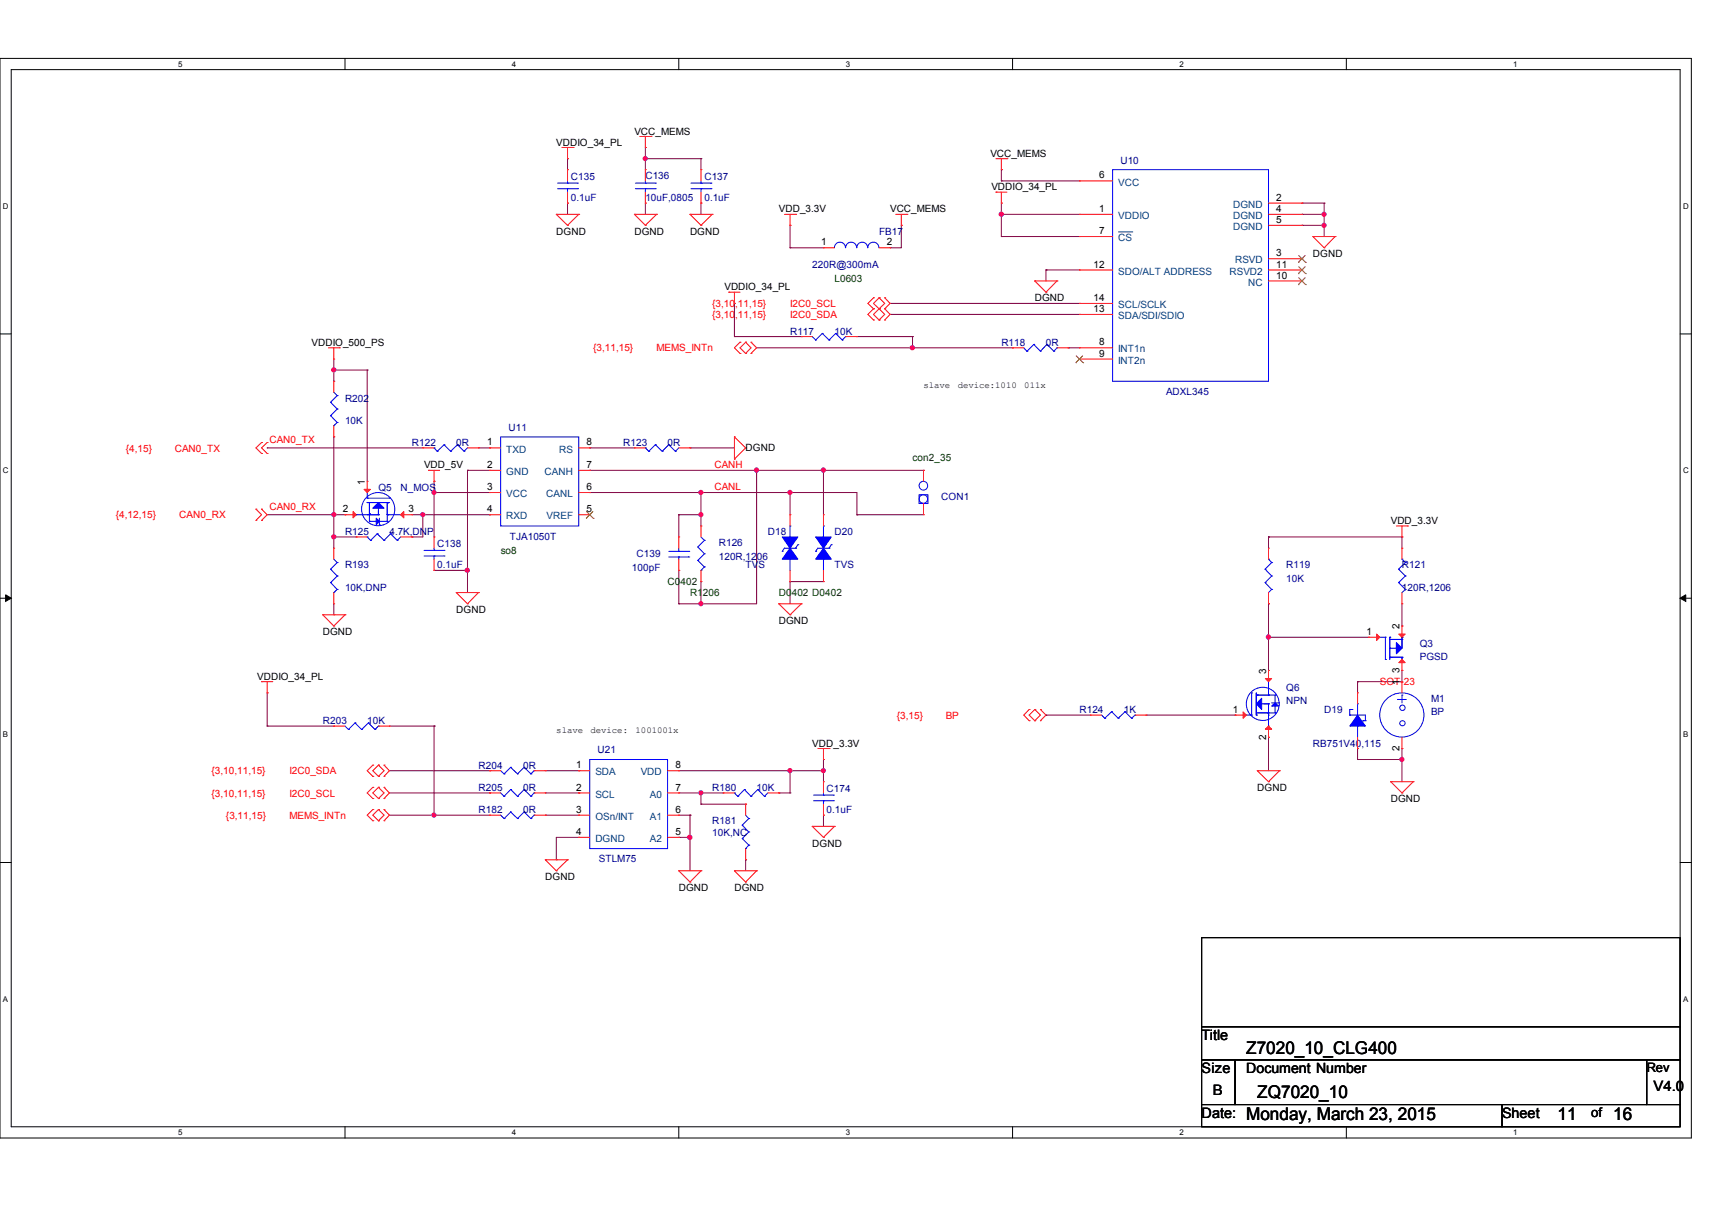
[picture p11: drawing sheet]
<svg xmlns="http://www.w3.org/2000/svg" width="297mm" height="210mm" viewBox="0 0 297 210" stroke-linecap="round" stroke-linejoin="round" font-family="sans-serif">
<path d="M0 10.1h293.5v187.3h-293.5zM1.9 12.1h289.6v183.4h-289.6z" fill="none" stroke="#000" stroke-width=".17"/>
<g fill="#fff">
<path d="M30.9 10.3h.7v1.5h-.7z"/>
<path d="M30.9 195.7h.7v1.5h-.7z"/>
</g>
<path d="M59.9 10.1v2M59.9 195.5v1.9" fill="none" stroke="#000" stroke-width=".17"/>
<g fill="#fff">
<path d="M88.8 10.3h.7v1.5h-.7z"/>
<path d="M88.8 195.7h.7v1.5h-.7z"/>
</g>
<path d="M117.8 10.1v2M117.8 195.5v1.9" fill="none" stroke="#000" stroke-width=".17"/>
<g fill="#fff">
<path d="M146.7 10.3h.7v1.5h-.7z"/>
<path d="M146.7 195.7h.7v1.5h-.7z"/>
</g>
<path d="M175.7 10.1v2M175.7 195.5v1.9" fill="none" stroke="#000" stroke-width=".17"/>
<g fill="#fff">
<path d="M204.6 10.3h.8v1.5h-.8z"/>
<path d="M204.6 195.7h.8v1.5h-.8z"/>
</g>
<path d="M233.6 10.1v2M233.6 195.5v1.9" fill="none" stroke="#000" stroke-width=".17"/>
<g fill="#fff">
<path d="M262.6 10.3h.7v1.5h-.7z"/>
<path d="M262.6 195.7h.7v1.5h-.7z"/>
<path d="M.5 35h.9v1.5h-.9z"/>
<path d="M292 35h.9v1.5h-.9z"/>
<path d="M.5 80.8h.9v1.5h-.9z"/>
<path d="M292 80.8h.9v1.5h-.9z"/>
</g>
<path d="M0 57.9h1.9M291.5 57.9h2" fill="none" stroke="#000" stroke-width=".17"/>
<g fill="#fff">
<path d="M.5 126.7h.9v1.5h-.9z"/>
<path d="M292 126.7h.9v1.5h-.9z"/>
</g>
<path d="M0 103.8h1.9M291.5 103.8h2" fill="none" stroke="#000" stroke-width=".17"/>
<path d="M1 103.2l.9 .6-.9 .5zM291.5 103.8l1-.6v1.1z" fill="#000" stroke="#000" stroke-width=".17"/>
<g fill="#fff">
<path d="M.5 172.5h.9v1.5h-.9z"/>
<path d="M292 172.5h.9v1.5h-.9z"/>
</g>
<path d="M0 149.6h1.9M291.5 149.6h2M208.5 162.7h83v15.4h-83zM208.5 178.1h83v5.8h-83zM208.5 183.9h5.8v7.7h-5.8zM208.5 191.6h52.1v3.9h-52.1zM214.3 183.9h71.4v7.7h-71.4zM260.6 191.6h30.9v3.9h-30.9zM285.7 183.9h5.8v7.7h-5.8z" fill="none" stroke="#000" stroke-width=".17"/>
<g fill="none" stroke="#800040" stroke-width=".17">
<path d="M98.5 27.5h.1M98.5 35.2h.1M98.5 27.5v1.9M98.5 35.2v2M112 35.2h.1M112 25.6h.1M112 27.5h.1M112 25.6v3.8M112 35.2v2M112 27.5h9.6M121.6 35.2h.1M121.6 27.5h.1"/>
<path d="M121.6 27.5v1.9M121.6 35.2v2M137.1 39.1h.1M137.1 39.1v3.9M156.4 39.1h.1M156.4 39.1v3.9h-2M173.7 31.4h.1M173.7 29.4h.1M173.7 35.2h.1M173.7 37.2h.1M173.7 37.2h13.6M173.7 31.4h13.6"/>
<path d="M173.7 29.4v2M173.7 35.2v5.8M225.9 35.2h.1M225.9 37.2h.1M225.9 39.1h.1M225.9 35.2h3.8M225.9 37.2h3.8M225.9 39.1h3.8M229.7 35.2h.1M229.7 37.2h.1M229.7 39.1h.1M229.7 35.2v5.8"/>
<path d="M127.4 52.6h.1M127.4 58.4h.1M127.4 52.6v5.8M127.4 58.4h11.6M137.1 43h.1M137.1 43h5.8M148.7 58.4h9.6M154.4 54.5h.1M154.4 52.6h.1M154.4 43h.1M154.4 54.5h32.9M154.4 52.6h32.9"/>
<path d="M158.3 58.4h.1M158.3 58.4v1.9M173.7 41h.1M173.7 41h13.6M181.5 46.8h.1M181.5 46.8h5.8M181.5 46.8v1.9M46.4 77.7h.1M46.4 77.7h27M57.9 75.8h.1M57.9 64.2h.1M57.9 66.1h.1"/>
<path d="M57.9 62.3v3.8M57.9 75.8v19.3M57.9 64.2h5.8M63.7 64.2h.1M63.7 64.2v19.3M83 77.7h2M85 77.7h.1M102.3 77.7h.1M102.3 77.7h7.8M119.7 77.7h.1M119.7 77.7h7.7M131.3 60.3h44.4"/>
<path d="M158.3 60.3h.1M175.7 60.3h.1M185.3 60.3h.1M185.3 60.3h2M46.4 89.3h13.5M57.9 89.3h.1M57.9 93.1h.1M57.9 93.1h3.9M59.9 89.3h.1M71.5 93.1h.1M71.5 89.3h13.5M73.4 89.3h.1"/>
<path d="M73.4 89.3v3.8h-1.9M75.3 83.5h.1M75.3 85.4h.1M75.3 98.9h.1M75.3 85.4h9.7M75.3 83.5v9.6M75.3 98.9h5.8M81.1 81.6h.1M81.1 98.9h.1M81.1 81.6h3.9M81.1 81.6v21.2M85 89.3h.1"/>
<path d="M102.3 81.6h.1M102.3 85.4h.1M102.3 85.4h46.4v3.9M102.3 81.6h57.9M117.8 89.3h.1M117.8 98.9h.1M117.8 89.3v3.8M117.8 98.9v5.8M117.8 89.3h3.8M121.6 85.4h.1M121.6 89.3h.1M121.6 85.4v5.8"/>
<path d="M131.3 81.6h.1M131.3 81.6v23.1h-13.5M137.1 85.4h.1M137.1 85.4v3.9M142.9 81.6h.1M142.9 81.6v7.7M148.7 89.3h.1M148.7 89.3h11.5M160.2 81.6h.1M220.1 93.1h.1M220.1 93.1h23.1M220.1 93.1v2"/>
<path d="M243.2 93.1h.1M243.2 93.1v2M57.9 106.7h.1M57.9 104.7v2M117.8 104.7h.1M121.6 100.9h.1M121.6 104.7h.1M121.6 100.9v3.8M137.1 100.9h.1M137.1 100.9v3.8M137.1 100.9h5.8M220.1 104.7h.1"/>
<path d="M220.1 110.5h.1M220.1 104.7v11.6M220.1 110.5h17.3M235.5 118.3h.1M235.5 118.3v1.9M243.2 116.3h.1M243.2 108.6h.1M243.2 116.3v2h-7.7M243.2 104.7v3.9M46.4 120.2h.1M46.4 126h.1M46.4 120.2v5.8"/>
<path d="M46.4 126h11.5M67.6 133.7h17.4M67.6 137.6h17.4M67.6 126h7.7M75.3 126h.1M75.3 126v15.4M85 133.7h.1M85 137.6h.1M94.6 133.7h5.8M94.6 137.6h5.8M100.4 133.7h.1M100.4 137.6h.1"/>
<path d="M117.8 133.7h25.1M117.8 137.6h7.7M121.6 137.6h.1M121.6 139.5h.1M121.6 137.6v1.9M121.6 139.5h7.8M129.4 139.5h.1M135.1 137.6h.1M135.1 137.6h2M137.1 133.7h.1M137.1 137.6h.1M137.1 133.7v3.9"/>
<path d="M142.9 131.8h.1M142.9 133.7h.1M142.9 131.8v3.8M181.5 124.1h.1M181.5 124.1h7.7M198.8 124.1h15.5M214.3 124.1h.1M220.1 127.9h.1M220.1 127.9v5.8M235.5 129.9h.1M235.5 131.8h.1M235.5 129.9v1.9"/>
<path d="M235.5 131.8h7.7M243.2 129.9h.1M243.2 131.8h.1M243.2 129.9v5.7M67.6 141.4h17.4M75.3 141.4h.1M94.6 141.4h.1M94.6 141.4h5.8M96.5 149.2h.1M100.4 145.3h.1M100.4 145.3h-3.9v3.9M117.8 145.3h.1"/>
<path d="M117.8 141.4h1.9M117.8 145.3h1.9M119.7 141.4h.1M119.7 145.3h.1M119.7 141.4v9.7M129.4 149.2h.1M129.4 149.2v1.9M142.9 141.4h.1M142.9 141.4v2"/>
</g>
<g fill="#f0f" stroke="#f0f" stroke-width=".17">
<circle cx="243.2" cy="131.7" r=".36"/>
<circle cx="220.1" cy="110.5" r=".37"/>
<circle cx="229.7" cy="37.2" r=".36"/>
<circle cx="229.7" cy="39.1" r=".37"/>
<circle cx="173.7" cy="37.2" r=".37"/>
<circle cx="112" cy="27.5" r=".36"/>
<circle cx="158.3" cy="60.3" r=".37"/>
<circle cx="142.8" cy="81.5" r=".37"/>
<circle cx="131.2" cy="81.5" r=".37"/>
<circle cx="121.6" cy="85.4" r=".36"/>
<circle cx="121.6" cy="89.3" r=".36"/>
<circle cx="75.3" cy="85.4" r=".36"/>
<circle cx="121.6" cy="104.7" r=".36"/>
<circle cx="81.1" cy="98.9" r=".37"/>
<circle cx="137.1" cy="85.4" r=".36"/>
<circle cx="119.7" cy="145.3" r=".38"/>
<circle cx="142.9" cy="133.7" r=".36"/>
<circle cx="137.1" cy="133.7" r=".36"/>
<circle cx="121.6" cy="137.5" r=".36"/>
<circle cx="75.3" cy="141.4" r=".36"/>
<circle cx="57.9" cy="93.1" r=".37"/>
<circle cx="73.3" cy="89.3" r=".36"/>
<circle cx="57.9" cy="89.3" r=".37"/>
<circle cx="57.9" cy="64.2" r=".37"/>
</g>
<g fill="none" stroke="#f00" stroke-width=".17">
<path d="M96.5 37.2h.1M96.5 37.2h3.9M96.5 37.2l2 1.9M97.5 25.6h1.9M98.5 27.5h.1M98.5 39.1h.1M98.5 29.4h.1M98.5 35.2h.1M98.5 25.6v1.9M98.5 29.4v2M98.5 33.3v1.9M99.4 25.6h.1"/>
<path d="M100.4 37.2h.1M100.4 37.2l-1.9 1.9M110.1 37.2h.1M110.1 37.2h3.8M110.1 37.2l1.9 1.9M111 23.7h1.9M112 39.1h.1M112 25.6h.1M112 29.4h.1M112 35.2h.1M112 23.7v1.9M112 29.4v2"/>
<path d="M112 33.3v1.9M112.9 23.7h.1M113.9 37.2h.1M113.9 37.2l-1.9 1.9M119.7 37.2h.1M119.7 37.2h3.9M119.7 37.2l1.9 1.9M121.6 39.1h.1M121.6 29.4h.1M121.6 35.2h.1M121.6 29.4v2M121.6 33.3v1.9"/>
<path d="M123.6 37.2h.1M123.6 37.2l-2 1.9M136.1 37.2h1.9M137.1 39.1h.1M137.1 37.2v1.9M138 37.2h.1M155.4 37.2h2M156.4 39.1h.1M156.4 37.2v1.9M157.4 37.2h.1M172.8 33.3h.1M172.8 33.3h1.9"/>
<path d="M172.8 27.5h1.9M173.7 35.2h.1M173.7 29.4h.1M173.7 27.5v1.9M173.7 33.3v1.9M174.7 27.5h.1M187.3 37.2h.1M187.3 31.4h.1M187.3 37.2h5.7M187.3 31.4h5.7M220.1 37.2h5.8M220.1 39.1h5.8"/>
<path d="M220.1 35.2h5.8M225.9 37.2h.1M225.9 39.1h.1M225.9 35.2h.1M126.4 50.7h.1M126.4 50.7h2M127.4 52.6h.1M127.4 50.7v1.9M128.4 59.4h.1M128.4 59.4l-1 .9 1 1M129.4 59.4h.1M129.4 59.4l-1 .9 1 1"/>
<path d="M129.4 59.4l.9 .9-.9 1M130.3 59.4h.1M130.3 59.4l1 .9-1 1M139 58.4h.1M139 58.4h1.9M142.9 43h.1M142.9 43h1.9M146.7 58.4h2M148.7 58.4h.1M151.6 51.7h.1M151.6 53.6h.1M151.6 55.5h.1"/>
<path d="M151.6 51.7l-1 .9 1 1M151.6 53.6l-1 .9 1 1M152.5 53.6h.1M152.5 51.7h.1M152.5 55.5h.1M152.5 51.7l-.9 .9 .9 1M152.5 51.7l1 .9-1 1M152.5 53.6l-.9 .9 .9 1M152.5 53.6l1 .9-1 1M152.5 43h1.9M153.5 51.7h.1M153.5 53.6h.1"/>
<path d="M153.5 55.5h.1M153.5 51.7l.9 .9-.9 1M153.5 53.6l.9 .9-.9 1M154.4 43h.1M179.5 48.7h.1M179.5 48.7h3.9M179.5 48.7l2 2M181.5 50.7h.1M183.4 48.7h.1M183.4 48.7l-1.9 2M187.3 41h.1M187.3 46.8h.1"/>
<path d="M187.3 54.5h.1M187.3 52.6h.1M187.3 41h5.7M187.3 46.8h5.7M187.3 54.5h5.7M187.3 52.6h5.7M220.1 48.7h5.8M220.1 44.9h5.8M220.1 46.8h5.8M225.9 44.9h.1M225.9 48.7h.1M225.9 46.8h.1"/>
<path d="M227.8 41h.1M227.8 41h3.8M227.8 41l1.9 2M229.7 43h.1M231.6 41h.1M231.6 41l-1.9 2M45.4 76.8h.1M45.4 78.7h.1M45.4 76.8l-1 .9 1 1M46.4 76.8h.1M46.4 78.7h.1M46.4 76.8l-1 .9 1 1"/>
<path d="M57 60.3h1.9M57.9 62.3h.1M57.9 66.1h.1M57.9 75.8h.1M57.9 60.3v2M57.9 66.1v1.9M57.9 73.8v2M58.9 60.3h.1M73.4 77.7h.1M73.4 77.7h1.9M81.1 77.7h1.9M83 77.7h.1"/>
<path d="M85 77.7h.1M85 77.7h1.9M100.4 77.7h1.9M102.3 77.7h.1M110.1 77.7h.1M110.1 77.7h1.9M117.8 77.7h1.9M119.7 77.7h.1M127.4 75.8h.1M127.4 79.6h.1M127.4 75.8v3.8M127.4 75.8l2 1.9"/>
<path d="M128.4 61.3h.1M129.4 77.7h.1M129.4 61.3h.1M129.4 77.7l-2 1.9M130.3 61.3h.1M175.7 60.3h.1M175.7 60.3h1.9M183.4 60.3h1.9M185.3 60.3h.1M187.3 60.3h.1M187.3 62.3h.1M187.3 60.3h5.7"/>
<path d="M187.3 62.3h5.7M44.4 90.3h.1M44.4 88.3h.1M44.4 88.3l1 1-1 1M45.4 88.3h.1M45.4 90.3h.1M45.4 88.3l1 1-1 1M57.9 95.1h.1M57.9 95.1v1.9M59.9 89.3h.1M59.9 89.3h1.9M61.8 93.1h.1"/>
<path d="M61.8 93.1h1.9M63.7 83.5h.1M63.7 83.5v1.9M69.5 93.1h2M69.5 89.3h2M71.5 93.1h.1M71.5 89.3h.1M74.3 81.6h.1M74.3 81.6h2M75.3 83.5h.1M75.3 93.1h.1M75.3 98.9h.1"/>
<path d="M75.3 81.6v1.9M75.3 93.1v2M75.3 97v1.9M85 89.3h.1M85 85.4h.1M85 81.6h.1M85 81.6h1.9M85 89.3h1.9M85 85.4h1.9M100.4 81.6h1.9M100.4 89.3h1.9M100.4 85.4h1.9"/>
<path d="M102.3 81.6h.1M102.3 85.4h.1M102.3 89.3h.1M117.8 98.9h.1M117.8 93.1h.1M117.8 93.1v2M117.8 97v1.9M121.6 91.2h.1M121.6 91.2v1.9M121.6 98.9v2M137.1 89.3h.1M137.1 89.3v1.9"/>
<path d="M137.1 98.9v2M142.9 89.3h.1M142.9 89.3v1.9M142.9 98.9v2M160.2 89.3h.1M160.2 81.6h.1M160.2 81.6v1.9M160.2 87.3v2M220.1 95.1h.1M220.1 95.1v1.9M242.3 91.2h1.9M243.2 93.1h.1"/>
<path d="M243.2 95.1h.1M243.2 91.2v1.9M243.2 95.1v1.9M244.2 91.2h.1M45.4 118.3h.1M45.4 118.3h1.9M46.4 118.3v1.9M56 106.7h.1M56 106.7h3.9M56 106.7l1.9 1.9M57.9 108.6h.1M57.9 104.7h.1"/>
<path d="M57.9 102.8v1.9M59.9 106.7h.1M59.9 106.7l-2 1.9M79.2 102.8h.1M79.2 102.8h3.8M79.2 102.8l1.9 1.9M81.1 104.7h.1M83 102.8h.1M83 102.8l-1.9 1.9M121.6 100.9h.1M135.1 104.7h.1M135.1 104.7h3.9"/>
<path d="M135.1 104.7l2 2M137.1 106.7h.1M137.1 100.9h.1M139 104.7h.1M139 104.7l-1.9 2M142.9 100.9h.1M220.1 104.7h.1M220.1 116.3h.1M220.1 102.8v1.9M220.1 116.3v2M237.4 110.5h.1M237.4 110.5h2"/>
<path d="M243.2 116.3h.1M243.2 108.6h.1M243.2 118.3h.1M243.2 104.7h.1M243.2 102.8v1.9M243.2 108.6v1.9M243.2 114.4v1.9M243.2 118.3v1.9M46.4 120.2h.1M57.9 126h.1M57.9 126h2M64.7 136.6h.1"/>
<path d="M64.7 138.5h.1M64.7 132.7h.1M64.7 134.7h.1M64.7 136.6l-1 1 1 .9M64.7 132.7l-1 1 1 1M65.7 138.5h.1M65.7 136.6h.1M65.7 134.7h.1M65.7 132.7h.1M65.7 136.6l-1 1 1 .9M65.7 136.6l.9 1-.9 .9M65.7 132.7l-1 1 1 1"/>
<path d="M65.7 132.7l.9 1-.9 1M65.7 126h1.9M66.6 136.6h.1M66.6 138.5h.1M66.6 132.7h.1M66.6 134.7h.1M66.6 136.6l1 1-1 .9M66.6 132.7l1 1-1 1M67.6 126h.1M85 137.6h.1M85 133.7h.1M85 133.7h1.9"/>
<path d="M85 137.6h1.9M92.7 133.7h1.9M92.7 137.6h1.9M94.6 137.6h.1M94.6 133.7h.1M100.4 137.6h.1M100.4 133.7h.1M100.4 133.7h1.9M100.4 137.6h1.9M115.8 133.7h2M115.8 137.6h2M117.8 133.7h.1"/>
<path d="M117.8 137.6h.1M125.5 137.6h.1M125.5 137.6h1.9M129.4 139.5h.1M129.4 139.5v1.9M133.2 137.6h1.9M135.1 137.6h.1M141.9 129.9h1.9M142.9 131.8h.1M142.9 135.6h.1M142.9 129.9v1.9M142.9 135.6v2"/>
<path d="M142.9 139.5v1.9M143.8 129.9h.1M178.6 123.1h.1M178.6 125h.1M178.6 123.1l-1 1 1 .9M179.5 125h.1M179.5 123.1h.1M179.5 123.1l-.9 1 .9 .9M179.5 123.1l1 1-1 .9M180.5 123.1h.1M180.5 125h.1M180.5 123.1l1 1-1 .9"/>
<path d="M189.2 124.1h.1M189.2 124.1h1.9M196.9 124.1h1.9M198.8 124.1h.1M214.3 124.1h.1M214.3 124.1h1.9M218.1 133.7h.1M218.1 133.7h3.9M218.1 133.7l2 1.9M220.1 135.6h.1M220.1 127.9h.1M220.1 126v1.9"/>
<path d="M222 133.7h.1M222 133.7l-1.9 1.9M235.5 129.9h.1M235.5 120.2h.1M235.5 120.2v1.9M235.5 127.9v2M241.3 135.6h.1M241.3 135.6h3.9M241.3 135.6l1.9 2M243.2 137.6h.1M243.2 129.9h.1M243.2 127.9v2"/>
<path d="M245.2 135.6h.1M245.2 135.6l-2 2M64.7 140.4h.1M64.7 142.4h.1M64.7 140.4l-1 1 1 1M65.7 142.4h.1M65.7 140.4h.1M65.7 140.4l-1 1 1 1M65.7 140.4l.9 1-.9 1M66.6 140.4h.1M66.6 142.4h.1M66.6 140.4l1 1-1 1"/>
<path d="M85 141.4h.1M85 141.4h1.9M92.7 141.4h1.9M94.6 149.2h.1M94.6 141.4h.1M94.6 149.2h3.9M94.6 149.2l1.9 1.9M96.5 151.1h.1M98.5 149.2h.1M98.5 149.2l-2 1.9M100.4 145.3h.1M100.4 141.4h.1"/>
<path d="M100.4 141.4h1.9M100.4 145.3h1.9M115.8 141.4h2M115.8 145.3h2M117.8 151.1h.1M117.8 141.4h.1M117.8 145.3h.1M117.8 151.1h3.8M117.8 151.1l1.9 1.9M119.7 153h.1M121.6 151.1h.1M121.6 151.1l-1.9 1.9"/>
<path d="M127.4 151.1h.1M127.4 151.1h3.9M127.4 151.1l2 1.9M129.4 153h.1M129.4 149.2h.1M129.4 147.2v2M131.3 151.1h.1M131.3 151.1l-1.9 1.9M140.9 143.4h.1M140.9 143.4h3.9M140.9 143.4l2 1.9M142.9 145.3h.1"/>
<path d="M142.9 141.4h.1M144.8 143.4h.1M144.8 143.4l-1.9 1.9"/>
</g>
<g fill="none" stroke="#00f" stroke-width=".17">
<path d="M96.7 32.7h3.5M96.7 31.8h3.5M98.5 31.8h.1M98.5 32.7h.1M98.5 31.4v.4M98.5 32.7v.6M100.2 32.7h.1M100.2 31.8h.1M110.2 32.7h3.5M110.2 31.8h3.5M112 31.8h.1M112 32.7h.1"/>
<path d="M112 31.4v.4M112 32.7v.6M113.7 32.7h.1M113.7 31.8h.1M119.9 32.7h3.5M119.9 31.8h3.5M121.6 31.8h.1M121.6 32.7h.1M121.6 31.4v.4M121.6 32.7v.6M123.4 32.7h.1M123.4 31.8h.1"/>
<path d="M193 29.4h27.1v36.7h-27.1zM140.9 58.4l.6 .6M141.5 59h.1M142.7 57.8h.1M142.7 57.8l-1.2 1.2M142.7 57.8l1.1 1.2M143.8 59h.1M145 57.8h.1M145 57.8l-1.2 1.2M145 57.8l1.1 1.2M146.1 59h.1M146.7 43a.95 .95 0 0 0-1-1 .95 .95 0 0 0-.9 1"/>
<path d="M146.7 58.4h.1M146.7 58.4l-.6 .6M148.6 43a.95 .95 0 0 0-.9-1 .95 .95 0 0 0-1 1M152.5 43a.97 .97 0 0 0-1-1 .97 .97 0 0 0-1 1 .93 .93 0 0 0-.9-1 .93 .93 0 0 0-.9 1M179.4 59.7h.1M179.4 59.7l-1.2 1.2M179.4 59.7l1.1 1.2M181.7 59.7h.1M181.7 59.7l-1.2 1.2M181.7 59.7l1.1 1.2M57.4 69.8h.1M57.4 72.1h.1"/>
<path d="M57.4 69.8l1.1 1.2M57.4 72.1l1.1 1.2M57.9 73.8h.1M57.9 68l.6 .6M58.5 68.6h.1M58.5 71h.1M58.5 73.3h.1M58.5 68.6l-1.1 1.2M58.5 71l-1.1 1.1M58.5 73.3l-.6 .5M75.3 77.7h.1M75.3 77.7l.6 .6"/>
<path d="M75.9 78.3h.1M77 77.1h.1M77 77.1l1.2 1.2M77 77.1l-1.1 1.2M78.2 78.3h.1M79.4 77.1h.1M79.4 77.1l1.1 1.2M79.4 77.1l-1.2 1.2M80.5 78.3h.1M81.1 77.7l-.6 .6M86.9 75.8h13.5v15.4h-13.5zM112 77.7h.1"/>
<path d="M112 77.7l.6 .6M112.6 78.3h.1M113.7 77.1h.1M113.7 77.1l1.2 1.2M113.7 77.1l-1.1 1.2M114.9 78.3h.1M116 77.1h.1M116 77.1l1.2 1.2M116 77.1l-1.1 1.2M117.2 78.3h.1M117.8 77.7l-.6 .6M177.6 60.3l.6 .6"/>
<path d="M178.2 60.9h.1M180.5 60.9h.1M182.8 60.9h.1M183.4 60.3h.1M183.4 60.3l-.6 .6M57.4 98.7h.1M57.4 98.7l1.1 1.2M57.9 97l.6 .6M58.5 97.6h.1M58.5 99.9h.1M58.5 97.6l-1.1 1.1M58.5 99.9l-1.1 1.2"/>
<path d="M61.8 89.3h.1M61.8 89.3h3.9M63.7 93.1h.1M63.7 87.2h.1M63.7 89.3h.1M63.7 86.4h.1M63.7 93.1l.6 .6M63.7 87.2h3.9M63.7 85.4v1M63.7 86.4h3.9M64.1 89.1h.1M64.1 89.3h.1"/>
<path d="M64.1 90.4h.1M64.1 87.2v3.2M64.1 90.4h1.2M64.3 93.7h.1M65.4 92.6h.1M65.4 92.6l1.2 1.1M65.4 92.6l-1.1 1.1M65.7 89.3h.1M65.7 88.2v1.1M65.8 91h.1M65.8 89.9v1.1M65.8 90.4h1.4"/>
<path d="M66.6 93.7h.1M67.2 89.3h.1M67.2 87.3h.1M67.2 87.2h.1M67.2 90.4h.1M67.2 89.3h2.3M67.2 87.2v3.2M67.6 86.4h.1M67.8 92.6h.1M67.8 92.6l1.1 1.1M67.8 92.6l-1.2 1.1M68.9 93.7h.1"/>
<path d="M69.5 93.1l-.6 .6M73.6 96.4h3.4M73.6 95.5h3.4M75.3 95.5h.1M75.3 96.4h.1M75.3 95.1v.4M75.3 96.4v.6M77 96.4h.1M77 95.5h.1M116 95.6h3.5M116 96.6h3.5M117.8 96.6h.1"/>
<path d="M117.8 95.6h.1M117.8 95.1v.5M117.8 96.6v.4M119.5 95.6h.1M119.5 96.6h.1M121.1 94.9h.1M121.1 97.2h.1M121.1 94.9l1.1 1.2M121.1 97.2l1.1 1.2M121.6 98.9h.1M121.6 93.1l.6 .6M122.2 93.7h.1"/>
<path d="M122.2 96.1h.1M122.2 98.4h.1M122.2 93.7l-1.1 1.2M122.2 96.1l-1.1 1.1M122.2 98.4l-.6 .5M135.7 95.6h.1M137.1 97h.1M137.1 91.2h.1M137.1 91.2v1.9M137.1 97v1.9M138 95.1h.1M138 95.1h-1.9l-.4 .5"/>
<path d="M138.4 94.5h.1M138.4 94.5l-.4 .6M141.5 95.6h.1M142.9 97h.1M142.9 91.2h.1M142.9 91.2v1.9M142.9 97v1.9M143.8 95.1h.1M143.8 95.1h-1.9l-.4 .5M144.2 94.5h.1M144.2 94.5l-.4 .6M159.5 85.8h1.5v1.5h-1.5z"/>
<path d="M219.5 98.7h.1M219.5 98.7l1.1 1.2M220.1 97h.1M220.1 97l.5 .6M220.6 99.9h.1M220.6 97.6h.1M220.6 99.9l-1.1 1.2M220.6 97.6l-1.1 1.1M242.7 98.7h.1M242.7 98.7l1.1 1.2M243.2 97h.1M243.2 97l.6 .6"/>
<path d="M243.8 99.9h.1M243.8 97.6h.1M243.8 99.9l-1.1 1.2M243.8 97.6l-1.1 1.1M57.4 101.1h.1M57.4 101.1l1.1 1.1M57.9 102.8h.1M58.5 102.2h.1M58.5 102.2l-.6 .6M219.5 101.1h.1M219.5 101.1l1.1 1.1M220.1 118.3v2.3"/>
<path d="M220.6 102.2h.1M220.6 102.2l-.5 .6M239.4 110.5h1M240.4 110.5h.1M240.4 114.4h.1M240.4 110.5v3.9M241.1 110.5h.1M241.1 114h.1M241.1 112.5h.1M241.1 110.5v3.9M241.1 114h2.1M241.1 110.9h2.1"/>
<path d="M241.1 112.5h1.2M241.3 114h.1M242.7 101.1h.1M242.7 101.1l1.1 1.1M243 110.9h.1M243.2 114h.1M243.2 110.5h.1M243.2 110.9h.1M243.2 110.5v2M243.2 114v.4M243.8 102.2h.1M243.8 102.2l-.6 .6"/>
<path d="M59.9 126l.6 .5M60.5 126.5h.1M61.6 125.4h.1M61.6 125.4l-1.1 1.1M61.6 125.4l1.1 1.1M62.7 126.5h.1M63.9 125.4h.1M63.9 125.4l-1.2 1.1M63.9 125.4l1.2 1.1M65.1 126.5h.1M65.7 126h.1M65.7 126l-.6 .5"/>
<path d="M86.9 137.6l.6 .5M86.9 133.7l.6 .6M87.5 138.1h.1M87.5 134.3h.1M88.6 137h.1M88.6 133.1h.1M88.6 137l-1.1 1.1M88.6 137l1.2 1.1M88.6 133.1l-1.1 1.2M88.6 133.1l1.2 1.2M89.8 138.1h.1M89.8 134.3h.1"/>
<path d="M90.9 137h.1M90.9 133.1h.1M90.9 137l-1.1 1.1M90.9 137l1.2 1.1M90.9 133.1l-1.1 1.2M90.9 133.1l1.2 1.2M92.1 138.1h.1M92.1 134.3h.1M92.7 137.6h.1M92.7 133.7h.1M92.7 137.6l-.6 .5M92.7 133.7l-.6 .6"/>
<path d="M102.3 131.8h13.5v15.4h-13.5zM127.4 137.6h.1M127.4 137.6l.6 .5M128 138.1h.1M129.2 137h.1M129.2 137l1.1 1.1M129.2 137l-1.2 1.1M130.3 138.1h.1M131.5 137h.1M131.5 137l1.1 1.1M131.5 137l-1.2 1.1M132.6 138.1h.1"/>
<path d="M133.2 137.6l-.6 .5M141.1 138.9h3.5M141.1 137.9h3.5M142.9 137.9h.1M142.9 138.9h.1M142.9 137.6v.3M142.9 138.9v.6M144.6 138.9h.1M144.6 137.9h.1M191.1 124.1l.6 .5M191.7 124.6h.1M192.9 123.5h.1"/>
<path d="M192.9 123.5l-1.2 1.1M192.9 123.5l1.1 1.1M194 124.6h.1M195.2 123.5h.1M195.2 123.5l-1.2 1.1M195.2 123.5l1.1 1.1M196.3 124.6h.1M196.9 124.1h.1M196.9 124.1l-.6 .5M216.2 124.1h1M217.2 124.1h.1M217.2 120.2h.1"/>
<path d="M217.2 120.2v3.9M218 124.1h.1M218 120.6h.1M218 120.2v3.9M218 120.6h3.2M218 123.7h3.2M218.1 120.6h.1M218.9 122.1h1.2M219.9 123.7h.1M220.1 120.6h.1M220.1 122.1h.1M220.1 124.1h.1"/>
<path d="M220.1 123.7h.1M220.1 126h.1M220.1 122.1v3.9M220.6 121.9h1.2M221.2 123.7h.1M221.2 120.6h.1M221.2 120.6v1.3M221.2 122.5v1.2M221.8 121.9h.1M234.2 124.1h.1M234.2 123.1h.1M234.2 124.1h2.7v.9"/>
<path d="M234.2 123.1v1M234.2 123.1h.4M234.6 123.1h.1M235.5 126h.1M235.5 122.1h.1M235.5 122.1v2M235.5 126v1.9M236.5 125h.1M236.5 125h.4M236.9 125h.1M242.5 121.3h.1M242.5 121.3h1.5"/>
<path d="M243.2 120.6h.1M243.2 120.6v1.3M86.9 141.4l.6 .6M87.5 142h.1M88.6 140.9h.1M88.6 140.9l-1.1 1.1M88.6 140.9l1.2 1.1M89.8 142h.1M90.9 140.9h.1M90.9 140.9l-1.1 1.1M90.9 140.9l1.2 1.1M92.1 142h.1"/>
<path d="M92.7 141.4h.1M92.7 141.4l-.6 .6M128.8 143.1h.1M128.8 145.5h.1M128.8 143.1l1.1 1.2M128.8 145.5l1.1 1.1M129.4 147.2h.1M129.4 141.4l.5 .6M129.9 142h.1M129.9 144.3h.1M129.9 146.6h.1M129.9 142l-1.1 1.1"/>
<path d="M129.9 144.3l-1.1 1.2M129.9 146.6l-.5 .6"/>
<circle cx="65.6" cy="88.3" r="2.88"/>
<circle cx="160.2" cy="84.3" r=".75"/>
<circle cx="160.2" cy="86.6" r=".74"/>
<circle cx="219.1" cy="122.1" r="2.87"/>
<circle cx="243.2" cy="124" r="3.8"/>
<circle cx="243.3" cy="122.8" r=".47"/>
<circle cx="243.3" cy="125.5" r=".46"/>
</g>
<g fill="#00f" stroke="#00f" stroke-width=".17">
<path d="M242.3 111.5l.9 1-.9 .9z"/>
<path d="M65.7 87.2l.9 1h-1.9z"/>
<path d="M65.3 89.9l.5 .5-.5 .6z"/>
<path d="M218.9 121.1v2l-.9-1z"/>
<path d="M220.6 122.5l.6-.6 .6 .6z"/>
<path d="M235.5 124.1l1.4 1.9h-2.7z" fill-rule="evenodd"/>
<path d="M142.9 95.1l1.3 1.9h-2.7z" fill-rule="evenodd"/>
<path d="M141.5 93.1h2.7l-1.3 2z" fill-rule="evenodd"/>
<path d="M137.1 95.1l1.3 1.9h-2.7z" fill-rule="evenodd"/>
<path d="M135.7 93.1h2.7l-1.3 2z" fill-rule="evenodd"/>
</g>
<g fill="#f00" stroke="#f00" stroke-width=".17">
<path d="M238.8 110l.6 .5-.6 .6z"/>
<path d="M242.7 114.9l.5-.5 .6 .5z"/>
<path d="M242.7 110h1.1l-.6 .5z"/>
<path d="M63.2 84.9h1.1l-.6 .5z"/>
<path d="M69.5 89.3l.6-.6v1.1z"/>
<path d="M61.3 88.7l.5 .6-.5 .5z"/>
<path d="M215.7 123.5l.5 .6-.5 .5z"/>
<path d="M219.5 117.7h1.1l-.5 .6z"/>
<path d="M220.1 126l.5 .5h-1.1z"/>
</g>
<g fill="none" stroke="#804000" stroke-width=".17">
<path d="M225.3 45.5h.1M225.3 49.4h.1M225.3 47.5h.1M225.3 44.3l1.2 1.2M225.3 48.1l1.2 1.3M225.3 46.2l1.2 1.3M226.5 44.3l-1.2 1.2M226.5 48.1l-1.2 1.3M226.5 46.2l-1.2 1.3M226.5 45.5h.1M226.5 49.4h.1M226.5 47.5h.1"/>
<path d="M186.6 62.9h.1M186.7 61.7l1.2 1.2M187.9 61.7l-1.3 1.2M187.9 62.9h.1M101.7 89.9h.1M101.7 88.7l1.3 1.2M102.9 88.7l-1.2 1.2M103 89.9h.1"/>
</g>
<path d="M194 40.2h2.4M196.4 40.2h.1" fill="none" stroke="#004080" stroke-width=".17"/>
<g font-size="3">
<text x="216.2" y="182.8">Z7020_10_CLG400</text>
<text x="218.1" y="190.5">ZQ7020_10</text>
<text x="216.2" y="194.4">Monday, March 23, 2015</text>
<text x="270.3" y="194.4">11</text>
<text x="279.9" y="194.4">16</text>
</g>
<g font-size="2.5">
<text x="208.5" y="180.4">Title</text>
<text x="208.5" y="186.1">Size</text>
<text x="210.4" y="190">B</text>
<text x="216.2" y="186.1">Document Number</text>
<text x="286.9" y="189.2">V4.0</text>
<text x="208.5" y="193.9">Date:</text>
<text x="260.6" y="193.9">Sheet</text>
</g>
<text font-size="2.3" x="276.1" y="193.7">of</text>
<text font-size="2.2" x="285.7" y="185.9">Rev</text>
<g font-size="1.7">
<text x="110.1" y="23.3">VCC_MEMS</text>
<text x="96.5" y="25.3">VDDIO_34_PL</text>
<text x="171.8" y="27.2">VCC_MEMS</text>
<text x="172" y="33">VDDIO_34_PL</text>
<text x="190.7" y="31">6</text>
<text x="221.4" y="34.8">2</text>
<text x="96.5" y="40.7">DGND</text>
<text x="110.1" y="40.7">DGND</text>
<text x="119.7" y="40.7">DGND</text>
<text x="135.1" y="36.8">VDD_3.3V</text>
<text x="154.4" y="36.8">VCC_MEMS</text>
<text x="190.7" y="36.8">1</text>
<text x="190.7" y="40.6">7</text>
<text x="221.4" y="36.8">4</text>
<text x="221.4" y="38.7">5</text>
<text x="142.5" y="42.6">1</text>
<text x="153.9" y="42.6">2</text>
<text x="189.7" y="46.4">12</text>
<text x="221.4" y="44.5">3</text>
<text x="221.4" y="46.4">11</text>
<text x="227.8" y="44.6">DGND</text>
<text x="125.7" y="50.3">VDDIO_34_PL</text>
<text x="179.5" y="52.3">DGND</text>
<text x="189.7" y="52.2">14</text>
<text x="221.4" y="48.3">10</text>
<text x="189.7" y="54.1">13</text>
<text x="190.7" y="59.9">8</text>
<text x="54.1" y="60">VDDIO_500_PS</text>
<text x="190.7" y="61.9">9</text>
<text x="84.5" y="77.3">1</text>
<text x="101.8" y="77.3">8</text>
<text x="73.6" y="81.3">VDD_5V</text>
<text x="84.5" y="81.2">2</text>
<text x="101.8" y="81.2">7</text>
<text x="129.4" y="78.2">DGND</text>
<text x="59.5" y="88.9">2</text>
<text x="63.3" y="84.1" transform="rotate(-90 63.3 84.1)">1</text>
<text x="70.9" y="88.9">3</text>
<text x="84.5" y="88.9">4</text>
<text x="84.5" y="85">3</text>
<text x="101.8" y="85">6</text>
<text x="101.8" y="88.9">5</text>
<text x="241.3" y="90.9">VDD_3.3V</text>
<text x="79.2" y="106.4">DGND</text>
<text x="56" y="110.2">DGND</text>
<text x="135.1" y="108.3">DGND</text>
<text x="237.1" y="110.1">1</text>
<text x="242.8" y="109.2" transform="rotate(-90 242.8 109.2)">2</text>
<text x="44.6" y="117.9">VDDIO_34_PL</text>
<text x="219.7" y="116.9" transform="rotate(-90 219.7 116.9)">3</text>
<text x="242.8" y="118.8" transform="rotate(-90 242.8 118.8)">1</text>
<text x="242.8" y="116.7" transform="rotate(-90 242.8 116.7)">3</text>
<text x="213.9" y="123.6">1</text>
<text x="140.9" y="129.5">VDD_3.3V</text>
<text x="219.7" y="128.3" transform="rotate(-90 219.7 128.3)">2</text>
<text x="242.8" y="130.2" transform="rotate(-90 242.8 130.2)">2</text>
<text x="100" y="137.1">2</text>
<text x="100" y="133.3">1</text>
<text x="117.2" y="133.3">8</text>
<text x="117.2" y="137.1">7</text>
<text x="218.1" y="137.2">DGND</text>
<text x="100" y="141">3</text>
<text x="117.2" y="141">6</text>
<text x="241.3" y="139.2">DGND</text>
<text x="100" y="144.8">4</text>
<text x="117.2" y="144.8">5</text>
<text x="140.9" y="146.9">DGND</text>
<text x="94.6" y="152.7">DGND</text>
<text x="117.8" y="154.6">DGND</text>
<text x="127.4" y="154.6">DGND</text>
</g>
<g font-size="1.7" fill="#000080">
<text x="194.4" y="28.4">U10</text>
<text x="99.1" y="31.3">C135</text>
<text x="99.1" y="34.9">0.1uF</text>
<text x="112" y="31">C136</text>
<text x="112" y="34.9">10uF,0805</text>
<text x="122.2" y="31.3">C137</text>
<text x="122.2" y="34.9">0.1uF</text>
<text x="152.5" y="40.7">FB17</text>
<text x="140.9" y="46.5">220R@300mA</text>
<text x="137.1" y="58.1">R117</text>
<text x="144.8" y="58.1">10K</text>
<text x="173.7" y="60">R118</text>
<text x="181.5" y="60">0R</text>
<text x="59.9" y="69.7">R202</text>
<text x="202.3" y="68.5">ADXL345</text>
<text x="59.9" y="73.5">10K</text>
<text x="71.5" y="77.4">R122</text>
<text x="79.2" y="77.4">0R</text>
<text x="88.2" y="74.7">U11</text>
<text x="108.1" y="77.4">R123</text>
<text x="115.8" y="77.4">0R</text>
<text x="65.7" y="85.1">Q5</text>
<text x="69.5" y="85.1">N_MOS</text>
<text x="163.3" y="86.7">CON1</text>
<text x="59.9" y="92.9">R125</text>
<text x="67.6" y="92.9">4.7K,DNP</text>
<text x="75.9" y="95">C138</text>
<text x="88.4" y="93.6">TJA1050T</text>
<text x="124.7" y="94.8">R126</text>
<text x="133.2" y="92.9">D18</text>
<text x="144.8" y="92.9">D20</text>
<text x="59.9" y="98.6">R193</text>
<text x="75.9" y="98.6">0.1uF</text>
<text x="109.6" y="99">100pF</text>
<text x="110.4" y="96.7">C139</text>
<text x="124.7" y="97.1">120R,1206</text>
<text x="129.4" y="98.6">TVS</text>
<text x="144.8" y="98.6">TVS</text>
<text x="223.2" y="98.6">R119</text>
<text x="223.2" y="100.9">10K</text>
<text x="243.2" y="98.6">R121</text>
<text x="59.9" y="102.5">10K,DNP</text>
<text x="243.2" y="102.5">120R,1206</text>
<text x="246.3" y="112.2">Q3</text>
<text x="223.2" y="119.9">Q6</text>
<text x="246.3" y="114.4">PGSD</text>
<text x="56" y="125.7">R203</text>
<text x="63.7" y="125.7">10K</text>
<text x="187.3" y="123.7">R124</text>
<text x="195" y="123.7">1K</text>
<text x="223.2" y="122.2">NPN</text>
<text x="229.7" y="123.7">D19</text>
<text x="248.3" y="121.8">M1</text>
<text x="248.3" y="124.1">BP</text>
<text x="103.7" y="130.7">U21</text>
<text x="227.8" y="129.5">RB751V40,115</text>
<text x="83" y="137.2">R205</text>
<text x="83" y="133.4">R204</text>
<text x="90.8" y="137.2">0R</text>
<text x="90.8" y="133.4">0R</text>
<text x="123.6" y="137.2">R180</text>
<text x="131.3" y="137.2">10K</text>
<text x="143.4" y="137.4">C174</text>
<text x="83" y="141.1">R182</text>
<text x="90.8" y="141.1">0R</text>
<text x="123.6" y="143">R181</text>
<text x="143.4" y="141.1">0.1uF</text>
<text x="103.9" y="149.6">STLM75</text>
<text x="123.6" y="145">10K,NC</text>
</g>
<g font-size="1.7" fill="#004080">
<text x="194" y="32.2">VCC</text>
<text x="194" y="38">VDDIO</text>
<text x="194" y="41.8">CS</text>
<text x="214" y="38">DGND</text>
<text x="214" y="39.9">DGND</text>
<text x="214" y="36">DGND</text>
<text x="194" y="47.6">SDO/ALT ADDRESS</text>
<text x="213.3" y="47.6">RSVD2</text>
<text x="214.3" y="45.7">RSVD</text>
<text x="194" y="53.4">SCL/SCLK</text>
<text x="216.6" y="49.5">NC</text>
<text x="194" y="55.3">SDA/SDI/SDIO</text>
<text x="194" y="61.1">INT1n</text>
<text x="194" y="63.1">INT2n</text>
<text x="87.8" y="82.4">GND</text>
<text x="87.8" y="78.5">TXD</text>
<text x="94.5" y="82.4">CANH</text>
<text x="97" y="78.5">RS</text>
<text x="87.8" y="86.2">VCC</text>
<text x="94.8" y="86.2">CANL</text>
<text x="87.8" y="90.1">RXD</text>
<text x="94.8" y="90.1">VREF</text>
<text x="103.3" y="134.5">SDA</text>
<text x="111.2" y="134.5">VDD</text>
<text x="103.3" y="142.2">OSn/INT</text>
<text x="103.3" y="138.4">SCL</text>
<text x="112.7" y="138.4">A0</text>
<text x="112.7" y="142.2">A1</text>
<text x="103.3" y="146.1">DGND</text>
<text x="112.7" y="146.1">A2</text>
</g>
<g font-size="1.7" fill="#f00">
<text x="123.6" y="53.3">{3,10,11,15}</text>
<text x="137.1" y="53.3">I2C0_SCL</text>
<text x="123.6" y="55.2">{3,10,11,15}</text>
<text x="137.1" y="55.2">I2C0_SDA</text>
<text x="102.9" y="61">{3,11,15}</text>
<text x="113.9" y="61">MEMS_INTn</text>
<text x="46.7" y="76.9">CAN0_TX</text>
<text x="21.8" y="78.4">{4,15}</text>
<text x="30.3" y="78.4">CAN0_TX</text>
<text x="124" y="81.2">CANH</text>
<text x="20.1" y="89.9">{4,12,15}</text>
<text x="31.1" y="89.9">CAN0_RX</text>
<text x="46.7" y="88.5">CAN0_RX</text>
<text x="124" y="85.1">CANL</text>
<text x="239.4" y="118.9">SOT-23</text>
<text x="155.6" y="124.7">{3,15}</text>
<text x="164.1" y="124.7">BP</text>
<text x="36.7" y="134.3">{3,10,11,15}</text>
<text x="50.2" y="134.3">I2C0_SDA</text>
<text x="36.7" y="138.2">{3,10,11,15}</text>
<text x="39.2" y="142">{3,11,15}</text>
<text x="50.2" y="138.2">I2C0_SCL</text>
<text x="50.2" y="142">MEMS_INTn</text>
</g>
<g font-size="1.7" fill="#004000">
<text x="144.8" y="49">L0603</text>
<text x="158.3" y="79.9">con2_35</text>
<text x="86.9" y="96.1">so8</text>
<text x="115.8" y="101.5">C0402</text>
<text x="119.7" y="103.4">R1206</text>
<text x="135.1" y="103.4">D0402 D0402</text>
</g>
<g font-size="1.6">
<text x="160.2" y="67.4">slave</text>
<text x="166.2" y="67.4">device:1010</text>
<text x="177.7" y="67.4">011x</text>
<text x="96.5" y="127.2">slave</text>
<text x="102.4" y="127.2">device:</text>
<text x="110.3" y="127.2">1001001x</text>
</g>
<g font-size="1.4">
<text x="30.9" y="11.6">5</text>
<text x="88.8" y="11.6">4</text>
<text x="146.7" y="11.6">3</text>
<text x="204.6" y="11.6">2</text>
<text x="262.6" y="11.6">1</text>
<text x=".5" y="36.2">D</text>
<text x="292" y="36.2">D</text>
<text x=".5" y="82.1">C</text>
<text x="292" y="82.1">C</text>
<text x=".5" y="127.9">B</text>
<text x="292" y="127.9">B</text>
<text x=".5" y="173.8">A</text>
<text x="292" y="173.8">A</text>
<text x="30.9" y="196.9">5</text>
<text x="88.8" y="196.9">4</text>
<text x="146.7" y="196.9">3</text>
<text x="204.6" y="196.9">2</text>
<text x="262.6" y="196.9">1</text>
</g>
</svg>
